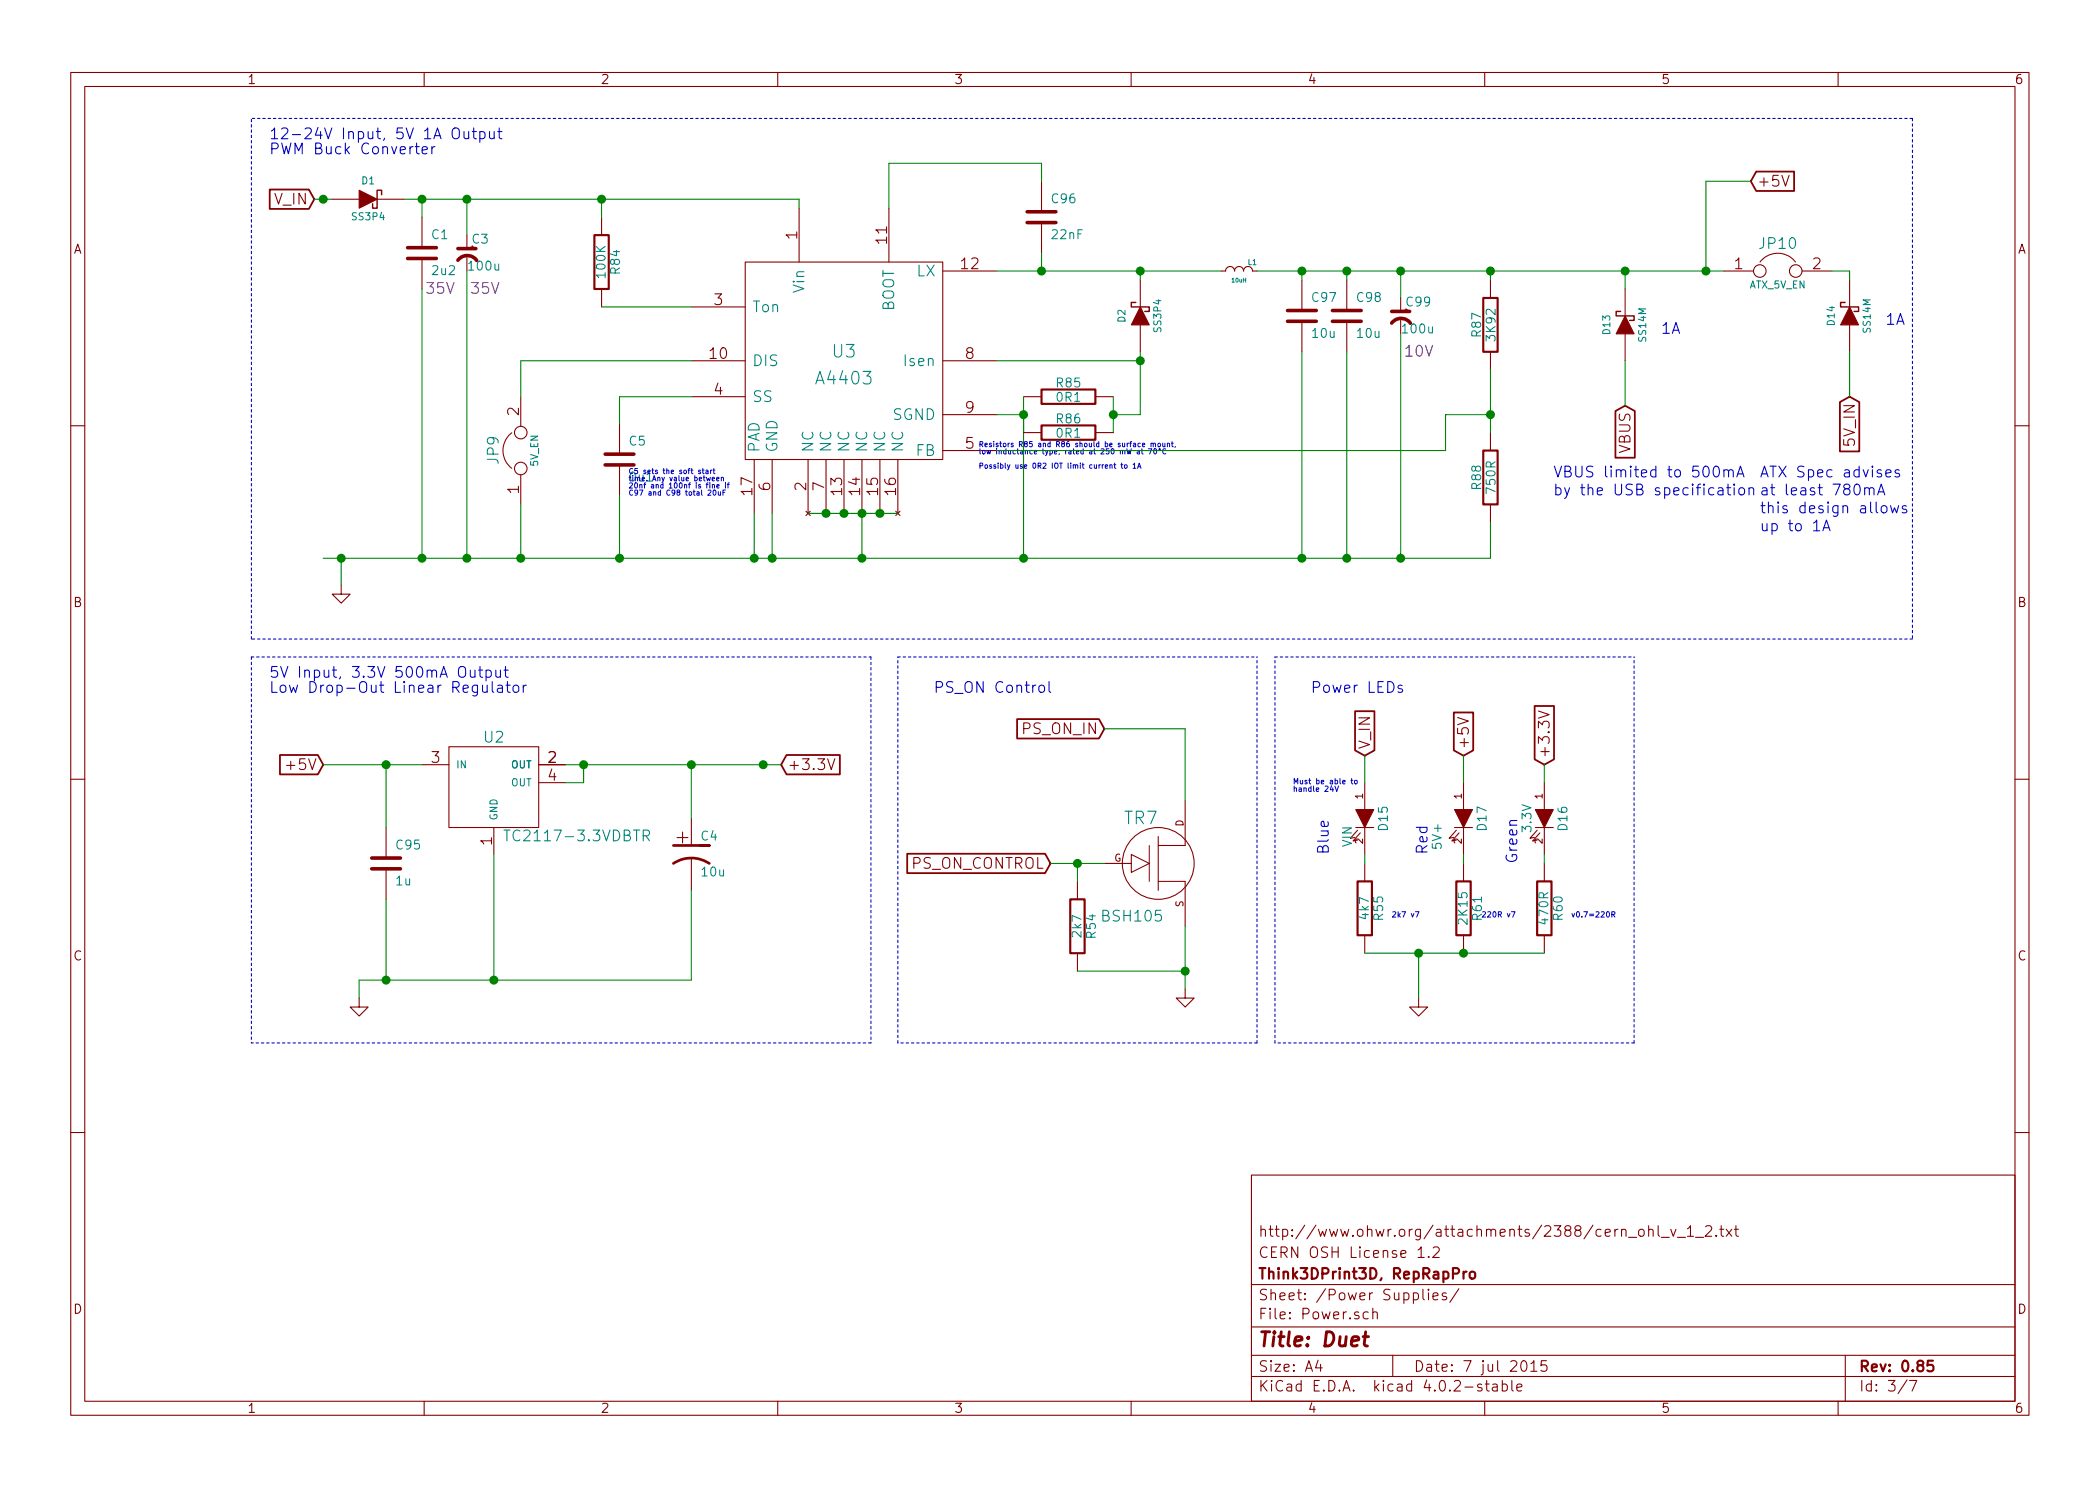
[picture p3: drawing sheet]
<svg xmlns="http://www.w3.org/2000/svg" width="297mm" height="210mm" viewBox="0 0 297 210" stroke-linecap="round" stroke-linejoin="round" font-family="sans-serif">
<g fill="none" stroke="#840000" stroke-width=".15">
<path d="M10 10.3h277v189.9h-277zM12 12.2h273v186.1h-273zM60 10.3v1.9M110 10.3v1.9M160 10.3v1.9M210 10.3v1.9M260 10.3v1.9M47 28.2h3.8M53.3 28.2h3.8M59.7 30.7v4.3M59.7 36.6v4.3M66 33.3v1.9"/>
<path d="M85.1 30.7v2.6M105.4 37.1h27.9v27.9h-27.9zM113 29.5v7.6M125.7 29.5v7.6M133.3 38.3h7.7M147.3 25.6v4.4M147.3 31.5v4.3M161.3 39.6v3.8M172.7 38.3h.7a.63 .63 0 0 1 .6-.6 .63 .63 0 0 1 .6 .6 .63 .63 0 0 1 .7-.6 .63 .63 0 0 1 .6 .6 .63 .63 0 0 1 .6-.6 .63 .63 0 0 1 .7 .6h.6M184.1 39.6v4.3M190.5 39.6v4.3M210.8 39.6v2.6"/>
<path d="M243.8 38.3h4.2M248.9 37.1a3.2 3.2 0 0 1 5.1 0M254.9 38.3h4.2M261.6 39.6v3.8M73.7 56.1v4.2M85.1 40.9v2.5M87.6 59.9v4.4M97.8 56.1h7.6M97.8 43.4h7.6M97.8 51h7.6M133.3 51h7.7M133.3 58.7h7.7"/>
<path d="M144.8 56.1h2.5M154.9 56.1h2.6M161.3 46v3.8M184.1 45.5v4.3M190.5 45.5v4.3M198.1 42.2v1.9M210.8 49.8v2.5M229.9 40.9v3.8M229.9 47.2v3.8M261.6 46v3.8M10 60.2h2M72.4 61.2a3.2 3.2 0 0 0 0 5.1"/>
<path d="M73.7 67.2v4.2M87.6 65.8v4.3M106.7 65v7.6M109.2 65v7.6M114 72.3l.6 .6M114.3 65v7.6M114.6 72.3l-.6 .6M116.5 72.3l.6 .6M116.8 65v7.6M117.1 72.3l-.6 .6M119.1 72.3l.6 .6M119.4 65v7.6"/>
<path d="M119.7 72.3l-.6 .6M121.6 72.3l.6 .6M121.9 65v7.6M122.2 72.3l-.6 .6M124.2 72.3l.6 .6M124.5 65v7.6M124.8 72.3l-.6 .6M126.7 72.3l.6 .6M127 65v7.6M127.3 72.3l-.6 .6M133.3 63.7h7.7M144.8 61.2h2.5"/>
<path d="M154.9 61.2h2.6M210.8 61.2v2.5M210.8 71.4v2.5M285 60.2h2M48.3 82.8v1.3h1.2l-1.2 1.2-1.3-1.2h1.3M10 110.3h2M54.6 117.1v4.3M59.7 108.2h3.8M63.5 105.7h12.7v11.4h-12.7zM69.8 117.1v3.8M76.2 108.2h3.8M76.2 110.7h3.8"/>
<path d="M97.8 115.8v3.8M117.1 107.4l.5 1.5 .5-1.5M163.8 118.4v7.6M167.6 113.3v6.3h-3.8M191.8 117.1h2.5M192 117.5l-1 1.1 .6-.1M192.4 117.9l-1 1.1 .6-.1M193 110.7v3.8M193 117.1v3.8M205.7 117.1h2.6M206 117.5l-1 1.1 .6-.1M206.4 117.9l-1 1.1 .6-.1"/>
<path d="M207 110.7v3.8M207 117.1v3.8M217.2 117.1h2.5M217.4 117.5l-1 1.1 .6-.1M217.6 100.6l1.5 .5-1.5 .5M217.8 117.9l-1 1.1 .6-.1M218.4 110.7v3.8M218.4 117.1v3.8M285 110.3h2M54.6 122.9v4.3M97.8 121.4v4.6M152.4 124.7v2.5"/>
<path d="M152.4 134.9v2.5M156.2 122.2h3.8M160 120.9l2.6 1.3-2.6 1.2zM163.8 124.7h3.8v6.4M167.6 139.9v1.3h1.3l-1.3 1.3-1.2-1.3h1.2M193 122.2v2.5M193 132.3v2.6M207 122.2v2.5M207 132.3v2.6M218.4 122.2v2.5M218.4 132.3v2.6M50.8 141.2v1.3h1.3l-1.3 1.3-1.3-1.3h1.3"/>
<path d="M200.7 141.2v1.3h1.2l-1.2 1.3-1.3-1.3h1.3M10 160.2h2M177 166.3h108v32h-108zM200.6 176.9l.4-.5v1.5M200.6 177.9h.8M202.1 177.8h.1l-.1 .1-.1-.1h.1v.1M202.7 176.6l.2-.2 .5 .1a.37 .37 0 0 1 .1 .6l-.9 .8h1M231.9 174.1a.41 .41 0 0 1 .7 .1v.4a.41 .41 0 0 1-.4 .3 .41 .41 0 0 1-.4-.3zM233.2 174.1a.38 .38 0 0 1 .6 0v.8M233.2 173.4v1.5M234.5 173.4v1.3l.2 .2M235 175.1h1.1"/>
<path d="M236.3 173.9l.4 1 .4-1M237.3 175.1h1.1M238.7 173.9l.4-.5v1.5M238.7 174.9h.8M239.8 175.1h1.2M241.2 173.6l.3-.2 .5 .1a.37 .37 0 0 1 0 .6l-.8 .8h.9M242.7 174.8h.1l-.1 .1v-.1v.1M243.3 173.9h.5M243.5 173.4v1.3l.2 .2h.1M244.2 173.9l.8 1M245 173.9l-.8 1M245.3 173.9h.6"/>
<path d="M245.5 173.4v1.3l.2 .2h.2M285 160.2h2M60 198.3v1.9M110 198.3v1.9M160 198.3v1.9M177 194.8h108M177 191.8h108M177 187.8h108M177 181.8h108M186.4 192.5l-.3 1h.9M186.8 193v1M193.5 185.7l-.4-.1-.3 .3 .1 .6 .2 .1 .4-.1"/>
<path d="M194.2 185.7a.38 .38 0 0 1 .6 .1v.8M194.2 185.1v1.5M197 191.8v3M201.3 182.4v1.3l.2 .2M202.1 182.4l-.1 .1 .1 .1v-.1v-.1v.2M202.1 182.9v1M202.7 183.4l.7-.1v-.3l-.5-.1-.2 .2 .1 .7 .1 .1 .5-.1M204.6 183a.37 .37 0 0 0-.6 .1v.1a.54 .54 0 0 0 .6 .3v.1v.2l-.2 .1-.4-.1M206.3 182.3l-1.2 2M209.6 195.9a.37 .37 0 0 0-.6 .1v.1a.54 .54 0 0 0 .6 .3l.1 .1-.1 .2-.2 .1-.4-.1M210 198.3v1.9M210.1 195.8h.5"/>
<path d="M210.3 195.3v1.3l.2 .2h.1M211.2 195.9l.1-.1 .4 .1 .1 .9M211.8 196.2l-.5 .1-.2 .2 .1 .2 .1 .1 .5-.1M212.5 195.9a.48 .48 0 0 1 .6 .1l.1 .1-.1 .6a.48 .48 0 0 1-.6 0M212.5 195.3v1.5M213.8 195.3v1.3l.2 .2M214.6 196.3l.7-.1-.1-.3-.4-.1-.2 .2v.7l.2 .1 .4-.1M215.3 192.7a.35 .35 0 0 1 .3-.2 .35 .35 0 0 1 .3 .3 .77 .77 0 0 1-.4 1.2 .9 .9 0 0 1-.2-1.3zM216.5 193l.5-.5v1.5M216.5 194h.9M218.7 192.5h-.7v.7a.62 .62 0 0 1 .7 0l.1 .2-.1 .5-.2 .1h-.3l-.2-.1M260 198.3v1.9"/>
<path d="M261 191.8v6.5M269.7 195.2l-1.2 2M270.1 195.3h1l-.6 1.5"/>
<circle cx="248.9" cy="38.3" r=".89"/>
<circle cx="254" cy="38.3" r=".89"/>
<circle cx="73.7" cy="61.2" r=".89"/>
<circle cx="73.7" cy="66.3" r=".89"/>
<circle cx="163.8" cy="122.2" r="5.1"/>
</g>
<g fill="none" stroke="#840000" stroke-width=".3">
<path d="M84.1 33.3h2v7.6h-2zM147.3 55.1h7.6v2h-7.6zM209.8 42.2h2v7.6h-2zM147.3 60.2h7.6v2h-7.6zM209.8 63.7h2v7.7h-2zM151.4 127.2h2v7.7h-2zM192 124.7h2.1v7.6h-2.1zM206 124.7h2v7.6h-2zM217.4 124.7h2.1v7.6h-2.1zM207 179.9v1M207.4 179.9l-.2 .1-.2 .2M207.9 180.1a.41 .41 0 0 1 .8 .1v.4a.41 .41 0 0 1-.4 .3 .41 .41 0 0 1-.4-.3z"/>
<path d="M273.4 192.5h-.7l-.1 .7a.62 .62 0 0 1 .7 0l.2 .2-.1 .5-.2 .1h-.4l-.2-.1"/>
</g>
<path d="M192.8 189.1h.8M193.2 188.4l-.2 1.8v.1l.4 .1" fill="none" stroke="#840000" stroke-width=".41"/>
<g fill="none" stroke="#840000" stroke-width=".51">
<path d="M57.7 36.6h4M57.7 35h4M64.8 36.8a1.63 1.63 0 0 1 2.6 0M64.8 35.2h2.5M145.3 31.5h4.1M145.3 30h4.1M182.1 45.5h4.1M182.1 43.9h4.1M188.5 45.5h4M188.5 43.9h4M196.8 45.7a1.63 1.63 0 0 1 2.7 0M196.8 44.1h2.6"/>
<path d="M85.6 65.8h4.1M85.6 64.3h4.1M52.6 122.9h4M52.6 121.4h4"/>
</g>
<g fill="#840000" stroke="#840000" stroke-width=".15">
<path d="M217.2 114.5h2.5l-1.3 2.6z"/>
<path d="M205.7 114.5h2.6l-1.3 2.6z"/>
<path d="M191.8 114.5h2.5l-1.3 2.6z"/>
<path d="M161.3 43.4l1.3 2.6h-2.6z"/>
<path d="M261.6 43.4l1.3 2.6h-2.6z"/>
<path d="M50.8 26.9l2.5 1.3-2.5 1.3z"/>
<path d="M229.9 44.7l1.2 2.5h-2.5z"/>
</g>
<path d="M95.2 119.6h5.1h-1.2M95.2 122.2a4.6 4.6 0 0 1 5.1 0" fill="none" stroke="#840000" stroke-width=".38"/>
<path d="M54 27.6v-.7h-.7v2.6h-.6v-.7M160.7 42.8h-.7v.6h2.6v.7h-.7M229.2 44.1h-.6v.6h2.5v.6h-.6M261 42.8h-.7v.6h2.6v.7h-.6" fill="none" stroke="#840000" stroke-width=".2"/>
<path d="M162.6 119.6v5.1" fill="none" stroke="#840000" stroke-width=".14"/>
<path d="M38.2 26.8h5.5l.7 1.4-.7 1.4h-5.5zM248.4 24.3h5.4v2.7h-5.4l-.8-1.4zM228.5 58.2l1.4-.8 1.3 .8v6.6h-2.7zM260.2 56.9l1.4-.8 1.4 .8v7h-2.8zM217.1 99.9h2.7v7.5l-1.4 .8-1.3-.8zM39.6 106.8h5.4l.7 1.4-.7 1.4h-5.4zM111.3 106.8h7.5v2.8h-7.5l-.8-1.4zM143.9 101.7h11.5l.8 1.4-.8 1.4h-11.5zM191.7 100.6h2.7v5.6l-1.4 .7-1.3-.7zM205.6 100.8h2.8v5.4l-1.4 .7-1.4-.7zM128.3 120.8h19.5l.8 1.4-.8 1.3h-19.5z" fill="none" stroke="#840000" stroke-width=".25"/>
<g fill="none" stroke="#0000c2" stroke-width=".15">
<path d="M64.2 18.2a.5 .5 0 0 1 .5-.1 .5 .5 0 0 1 .3 .5l-.1 .8a.53 .53 0 0 1-.6 .2 .53 .53 0 0 1-.3-.5v-.5zM65.6 18.6v.8a.38 .38 0 0 0 .7 .1M66.3 18.6v1M66.8 18.6h.6M67 18.1v1.3l.1 .2h.3M67.9 18.7a.48 .48 0 0 1 .6 .1l.1 .5a.48 .48 0 0 1-.7 .3M67.9 18.6v1.5M69.2 18.6v.8a.38 .38 0 0 0 .7 .1M69.9 18.6v1M70.4 18.6h.6M70.6 18.1v1.3l.1 .2h.3M58.9 20.2v1.4l.1 .1 .3 .1"/>
<path d="M59.7 21.3l.8-.2-.1-.3-.5-.1-.2 .3 .1 .7 .1 .1 .5-.1M61.1 20.7v1.1M61.5 20.7l-.3 .1-.1 .3M242.5 66.1a.36 .36 0 0 1 .4-.1 .36 .36 0 0 1 .2 .3 .77 .77 0 0 1-.4 1.2 .89 .89 0 0 1-.2-1.4zM243.1 69.1l.1-.1 .4 .1 .1 .9M243.7 69.4h-.5a.3 .3 0 0 0-.2 .3 .3 .3 0 0 0 .2 .3l.5-.1M243.8 66.6a.38 .38 0 0 1 .7 .1v.8M243.8 66.5v1M244.2 69h.6M244.4 68.5v1.3l.1 .1 .3 .1M244.5 66.7a.35 .35 0 0 1 .3-.2 .35 .35 0 0 1 .4 .2v.8M245.3 68.5l-.1 .1 .1 .1 .1-.1-.1-.1v.2"/>
<path d="M245.3 69v1M245.7 67.5l.5-1.5 .5 1.5M245.8 67.1h.7M246.1 69.1a.42 .42 0 0 1 .7 .2v.4a.43 .43 0 0 1-.4 .3 .43 .43 0 0 1-.5-.3v-.4zM247.4 69.2a.38 .38 0 0 1 .7 0v.8M247.4 69v1M257.8 75.1l.5-1.5 .6 1.5M258 74.7h.7M263.8 69.2a.38 .38 0 0 1 .6 0v.8M264.4 69.2a.35 .35 0 0 1 .3-.2 .35 .35 0 0 1 .4 .2v.8M265.6 70l.5-1.5 .5 1.5M265.7 69.6h.7"/>
<path d="M266.2 71.7a.42 .42 0 0 1 .4-.2 .42 .42 0 0 1 .3 .4v.4a.43 .43 0 0 1-.4 .3 .43 .43 0 0 1-.4-.3zM266.8 67l.7-.2-.1-.3h-.4l-.2 .2v.7l.2 .1 .4-.1M267.4 71.5l.3 1.1 .3-.7 .3 .7 .3-1.1M268.6 66.5h-.3l-.3 .2 .1 .2 .5 .2 .1 .1-.1 .2-.1 .1-.5-.1M269.6 71.6l-.3-.1-.2 .3v.2l.5 .1 .1 .2-.1 .2-.1 .1-.4-.1M66.5 94.8v.8a.38 .38 0 0 0 .7 .1M67.2 94.8v1M67.7 94.8h.6M67.9 94.3v1.3l.1 .2h.3M68.2 96.9v.9a.38 .38 0 0 0 .7 0M68.8 94.9a.48 .48 0 0 1 .6 .1l.1 .5a.48 .48 0 0 1-.7 .3M68.8 94.8v1.5"/>
<path d="M68.9 96.9v1.1M69.6 96.4v1.4l.2 .2M70.1 94.8v.8a.38 .38 0 0 0 .7 .1M70.4 97l.2-.1 .4 .1 .1 1M70.8 94.8v1M71.1 97.3l-.5 .1a.3 .3 0 0 0-.3 .3 .3 .3 0 0 0 .3 .3l.5-.1M71.3 94.8h.6M71.5 94.3v1.3l.1 .2h.3M71.6 96.9h.6M71.8 96.4v1.4l.1 .1 .3 .1M72.6 97.1a.42 .42 0 0 1 .5-.2 .42 .42 0 0 1 .3 .4v.4a.43 .43 0 0 1-.4 .3 .43 .43 0 0 1-.4-.3zM74 96.9v1.1"/>
<path d="M74.4 96.9l-.2 .1-.2 .3M147 97.1a.42 .42 0 0 1 .4-.2 .42 .42 0 0 1 .4 .4v.4a.43 .43 0 0 1-.5 .3 .43 .43 0 0 1-.4-.3zM148.4 96.4v1.4l.2 .2M198.3 97l-.3-.1-.3 .3 .1 .2 .5 .1 .1 .2-.1 .2-.1 .1-.5-.1"/>
</g>
<path d="M71.3 117.4h.8M91 118.3h.6a.42 .42 0 0 0 .3-.4 .42 .42 0 0 0-.3-.5h-.6v1.6M91.4 118.3l.5 .7" fill="none" stroke="#008484" stroke-width=".15"/>
<g fill="none" stroke="#0000c2" stroke-width=".14">
<path d="M99.1 66.6l-.2-.1-.1 .1v.1l.3 .1v.2h-.3M99.3 66.5h.3M99.4 66.3v.6l.2 .1M99.8 66.6h.3l.1 .4M99.9 67.5l.2 .5 .1-.3 .2 .3 .1-.5M100.2 66.7l-.4 .1 .1 .2h.3M100.2 68.3l-.2 .1v.7M100.2 69.4l.2-.1 .2 .2-.5 .6h.5M100.4 68.3v.1M100.4 68.5v.6M100.5 66.5v.5M100.7 66.5l-.2 .2"/>
<path d="M100.7 67.8l.4-.1-.1-.2-.2 .1-.1 .3 .1 .1h.2M100.8 68.6h.2l.1 .5M100.8 68.5v.6M100.9 66.5h.2M100.9 69.4l.1-.1a.39 .39 0 0 1 .3 .4 .39 .39 0 0 1-.3 .4l-.1-.3zM101 66.3v.6l.1 .1M101.4 67.8l.3-.1-.1-.2-.2 .1v.3l.1 .1h.2M101.4 68.8l.3-.1v-.1l-.2-.1-.1 .2v.3h.3M101.6 69.6v.4h.3M101.9 69.6v.5M102 67.6h.3v.4M102 67.5v.5"/>
<path d="M102.3 69.7h.2M102.6 68.3v.1M102.6 69.3h-.3v.8M102.6 68.5v.6M102.9 68.5h.2M103.1 68.3l-.1 .1v.7M157 65.8h.3v.5M157 65.8v.5M157.6 65.8h.2M157.7 65.5v.6l.1 .2M158.5 65.8h.3M158.6 65.5v.6l.2 .2"/>
<path d="M159.1 65.8h.2l.1 .1v.2l-.1 .2-.2-.1zM159.4 63.5l.2 .7 .1-.5 .1 .5 .2-.7M160.3 65.7l.2-.2v.8M160.3 66.3h.4M160.9 63.8h.2l.1 .4M160.9 66.3l.2-.8 .3 .8M161 66h.3M161.2 63.9l-.4 .2 .1 .1h.3M161.3 62.8l-.2-.1-.1 .2v.3h.3M161.4 63.7h.3M161.5 63.5v.6l.2 .1M161.6 63l.3-.1-.1-.2-.2 .1v.3l.1 .1h.2"/>
<path d="M162.4 63.5h.5l-.3 .7M162.8 62.8h.3v.4M162.8 62.7v.5M163.1 62.8l.1-.1 .2 .1v.4M163.2 63.5h.1a.39 .39 0 0 1 .3 .4 .39 .39 0 0 1-.3 .3l-.1-.2zM163.8 62.8l.2-.1 .2 .2v.2l-.2 .1-.2-.1zM164.5 62.7v.5l.3-.1M164.8 62.7v.5M164.9 63.5a.32 .32 0 0 0-.4 .3 .32 .32 0 0 0 .4 .4M165.1 62.8h.3v.4M165.1 62.7v.5M165.7 62.7h.3"/>
<path d="M165.8 62.5v.6l.2 .1M166.2 63.2v.1M188.3 111.2l-.1 .5h.4M188.8 111.2l.3 .8 .2-.8M191.1 110.4h.3M191.2 110.2v.6l.2 .1M191.6 110.5h.3l.1 .3-.2 .1-.2-.1zM200.2 129h.5l-.3 .8M213.8 129h.5l-.3 .8M228 129.4h.3l.1-.3-.4-.1v.8M228.2 129.4l.2 .4"/>
<circle cx="164" cy="63.6" r=".1"/>
</g>
<g fill="#008400" stroke="#008400" stroke-width=".25">
<circle cx="54.6" cy="108.2" r=".51"/>
<circle cx="152.4" cy="122.2" r=".51"/>
<circle cx="229.9" cy="38.3" r=".51"/>
<circle cx="241.3" cy="38.3" r=".51"/>
<circle cx="97.8" cy="108.2" r=".51"/>
<circle cx="69.9" cy="138.7" r=".51"/>
<circle cx="82.6" cy="108.2" r=".51"/>
<circle cx="167.6" cy="137.4" r=".51"/>
<circle cx="54.6" cy="138.7" r=".51"/>
<circle cx="108" cy="108.2" r=".51"/>
<circle cx="45.7" cy="28.2" r=".51"/>
<circle cx="85.1" cy="28.2" r=".51"/>
<circle cx="66" cy="28.2" r=".51"/>
<circle cx="59.7" cy="28.2" r=".51"/>
<circle cx="48.3" cy="79" r=".51"/>
<circle cx="73.7" cy="79" r=".51"/>
<circle cx="66" cy="79" r=".51"/>
<circle cx="59.7" cy="79" r=".51"/>
<circle cx="87.6" cy="79" r=".51"/>
<circle cx="106.7" cy="79" r=".51"/>
<circle cx="109.2" cy="79" r=".51"/>
<circle cx="116.8" cy="72.6" r=".51"/>
<circle cx="119.4" cy="72.6" r=".51"/>
<circle cx="121.9" cy="79" r=".51"/>
<circle cx="121.9" cy="72.6" r=".51"/>
<circle cx="124.5" cy="72.6" r=".51"/>
<circle cx="210.8" cy="58.7" r=".51"/>
<circle cx="157.5" cy="58.7" r=".51"/>
<circle cx="161.3" cy="51" r=".51"/>
<circle cx="147.3" cy="38.3" r=".51"/>
<circle cx="161.3" cy="38.3" r=".51"/>
<circle cx="184.2" cy="38.3" r=".51"/>
<circle cx="190.5" cy="38.3" r=".51"/>
<circle cx="198.1" cy="38.3" r=".51"/>
<circle cx="210.8" cy="38.3" r=".51"/>
<circle cx="200.7" cy="134.9" r=".51"/>
<circle cx="207" cy="134.9" r=".51"/>
<circle cx="144.8" cy="79" r=".51"/>
<circle cx="184.2" cy="79" r=".51"/>
<circle cx="190.5" cy="79" r=".51"/>
<circle cx="198.1" cy="79" r=".51"/>
<circle cx="144.8" cy="58.7" r=".51"/>
</g>
<g fill="none" stroke="#008400" stroke-width=".15">
<path d="M44.4 28.2h2.6M57.1 28.2h55.9v1.3M59.7 28.2v2.5M66 28.2v5.1M66 38.3v40.7M85.1 28.2v2.5M141 38.3h31.7M147.3 25.6v-2.5h-21.6v6.4M147.3 35.8v2.5M161.3 38.3v1.3M177.8 38.3h66M184.1 38.3v1.3"/>
<path d="M190.5 38.3v1.3M198.1 38.3v3.9M210.8 38.3v1.3M229.9 38.3v2.6M247.6 25.6h-6.3v12.7M259.1 38.3h2.5v1.3M59.7 40.9v38.1M85.1 43.4h12.7M97.8 51h-24.1v5.1M97.8 56.1h-10.2v3.8M141 51h20.3M141 58.7h3.8"/>
<path d="M144.8 56.1v22.9M157.5 56.1v5.1M161.3 49.8v8.9h-3.8M184.1 49.8v29.2M190.5 49.8v29.2M198.1 47.2v31.8M210.8 52.3v8.9M210.8 58.7h-6.3v5h-63.5M229.9 51v6.4M261.6 49.8v6.3M48.3 79v3.8M73.7 71.4v7.6"/>
<path d="M87.6 70.1v8.9M106.7 72.6v6.4M109.2 72.6v6.4M114.3 72.6h12.7M121.9 72.6v6.4M210.8 73.9v5.1h-165.1M45.7 108.2h14M54.6 108.2v8.9M80 108.2h30.5M82.5 108.2v2.5h-2.5M97.8 108.2v7.6M156.2 103.1h11.4v10.2"/>
<path d="M193 106.9v3.8M207 106.9v3.8M218.4 108.2v2.5M54.6 127.2v11.5M69.8 120.9v17.8M97.8 126v12.7h-47v2.5M148.6 122.2h7.6M152.4 122.2v2.5M152.4 137.4h15.2M167.6 131.1v8.8M193 120.9v1.3M193 134.9h25.4"/>
<path d="M200.7 134.9v6.3M207 120.9v1.3M218.4 120.9v1.3"/>
</g>
<g fill="none" stroke="#0000c2" stroke-width=".15" stroke-dasharray=".3 .4">
<path d="M270.5 16.8h-234.9M270.5 16.8v73.6M35.6 93h87.6M35.6 90.4v-73.6M35.6 93v54.6M123.2 93v54.6M127 93h50.8M180.3 93h50.8M270.5 90.4h-234.9M123.2 147.6h-87.6M127 147.6v-54.6M177.8 147.6h-50.8"/>
<path d="M177.8 147.6v-54.6M180.3 147.6v-54.6M231.1 147.6h-50.8M231.1 147.6v-54.6"/>
</g>
<g font-size="2.8" fill="#840000">
<text x="95.7" y="119.4">+</text>
<text x="178" y="190.5">Title: Duet</text>
</g>
<g font-size="2.5" fill="#008484">
<text x="117.8" y="50.6">U3</text>
<text x="115.7" y="54.4">A4403</text>
<text x="159" y="116.6">TR7</text>
</g>
<g font-size="2.1" fill="#0000c2">
<text x="38.1" y="19.7">12-24V Input, 5V 1A Output</text>
<text x="38.1" y="21.8">PWM Buck Converter</text>
<text x="234.9" y="47.2">1A</text>
<text x="266.7" y="46">1A</text>
<text x="219.7" y="70.1">by the USB specification</text>
<text x="219.7" y="67.6">VBUS limited to 500mA</text>
<text x="248.9" y="70.1">at least 780mA</text>
<text x="248.9" y="67.6">ATX Spec advises</text>
<text x="248.9" y="75.2">up to 1A</text>
<text x="248.9" y="72.6">this design allows</text>
<text x="38.1" y="95.9">5V Input, 3.3V 500mA Output</text>
<text x="38.1" y="98">Low Drop-Out Linear Regulator</text>
<text x="132.1" y="98">PS_ON Control</text>
<text x="185.4" y="98">Power LEDs</text>
<text x="188" y="120.9" transform="rotate(-90 188 120.9)">Blue</text>
<text x="201.9" y="120.9" transform="rotate(-90 201.9 120.9)">Red</text>
<text x="214.6" y="122.2" transform="rotate(-90 214.6 122.2)">Green</text>
</g>
<g font-size="2.1" fill="#840000">
<text x="38.8" y="29">V_IN</text>
<text x="248.6" y="26.4">+5V</text>
<text x="112.8" y="33.9" transform="rotate(-90 112.8 33.9)">1</text>
<text x="125.5" y="34.4" transform="rotate(-90 125.5 34.4)">11</text>
<text x="136" y="38.1">12</text>
<text x="245.3" y="38.1">1</text>
<text x="256.4" y="38.1">2</text>
<text x="101" y="43.2">3</text>
<text x="100.4" y="50.8">10</text>
<text x="136.6" y="50.8">8</text>
<text x="73.4" y="58.8" transform="rotate(-90 73.4 58.8)">2</text>
<text x="101" y="55.9">4</text>
<text x="136.6" y="58.4">9</text>
<text x="136.6" y="63.5">5</text>
<text x="230.6" y="64.2" transform="rotate(-90 230.6 64.2)">VBUS</text>
<text x="262.4" y="62.9" transform="rotate(-90 262.4 62.9)">5V_IN</text>
<text x="73.4" y="69.8" transform="rotate(-90 73.4 69.8)">1</text>
<text x="106.4" y="70" transform="rotate(-90 106.4 70)">17</text>
<text x="109" y="69.4" transform="rotate(-90 109 69.4)">6</text>
<text x="114" y="69.4" transform="rotate(-90 114 69.4)">2</text>
<text x="116.6" y="69.4" transform="rotate(-90 116.6 69.4)">7</text>
<text x="119.1" y="70" transform="rotate(-90 119.1 70)">13</text>
<text x="121.7" y="70" transform="rotate(-90 121.7 70)">14</text>
<text x="124.2" y="70" transform="rotate(-90 124.2 70)">15</text>
<text x="126.7" y="70" transform="rotate(-90 126.7 70)">16</text>
<text x="61" y="107.9">3</text>
<text x="77.5" y="107.9">2</text>
<text x="144.8" y="103.9">PS_ON_IN</text>
<text x="193.8" y="106" transform="rotate(-90 193.8 106)">V_IN</text>
<text x="207.8" y="106" transform="rotate(-90 207.8 106)">+5V</text>
<text x="219.2" y="107.3" transform="rotate(-90 219.2 107.3)">+3.3V</text>
<text x="41" y="109">+5V</text>
<text x="77.5" y="110.5">4</text>
<text x="111.4" y="109">+3.3V</text>
<text x="69.6" y="119.6" transform="rotate(-90 69.6 119.6)">1</text>
<text x="128.8" y="122.9">PS_ON_CONTROL</text>
<text x="178" y="178">CERN OSH License 1.2</text>
<text x="178" y="175">http://www.ohwr.org/attachments/2388/cern_ohl_v_1_2.txt</text>
<text x="178" y="184">Sheet: /Power Supplies/</text>
<text x="178" y="181">Think3DPrint3D, RepRapPro</text>
<text x="178" y="186.7">File: Power.sch</text>
<text x="178" y="196.9">KiCad E.D.A. kicad 4.0.2-stable</text>
<text x="178" y="194.1">Size: A4</text>
<text x="200" y="194.1">Date: 7 jul 2015</text>
<text x="263" y="194.1">Rev: 0.85</text>
<text x="263" y="196.9">Id: 3/7</text>
</g>
<g font-size="2.1" fill="#008484">
<text x="249" y="35.2">JP10</text>
<text x="113.8" y="41.4" transform="rotate(-90 113.8 41.4)">Vin</text>
<text x="129.6" y="39.1">LX</text>
<text x="106.4" y="44.2">Ton</text>
<text x="126.5" y="44.2" transform="rotate(-90 126.5 44.2)">BOOT</text>
<text x="106.4" y="51.8">DIS</text>
<text x="128.1" y="51.8">Isen</text>
<text x="106.4" y="56.9">SS</text>
<text x="126.2" y="59.4">SGND</text>
<text x="70.5" y="65.6" transform="rotate(-90 70.5 65.6)">JP9</text>
<text x="107.4" y="64" transform="rotate(-90 107.4 64)">PAD</text>
<text x="110" y="64" transform="rotate(-90 110 64)">GND</text>
<text x="115.1" y="64" transform="rotate(-90 115.1 64)">NC</text>
<text x="117.6" y="64" transform="rotate(-90 117.6 64)">NC</text>
<text x="120.1" y="64" transform="rotate(-90 120.1 64)">NC</text>
<text x="122.7" y="64" transform="rotate(-90 122.7 64)">NC</text>
<text x="125.2" y="64" transform="rotate(-90 125.2 64)">NC</text>
<text x="127.8" y="64" transform="rotate(-90 127.8 64)">NC</text>
<text x="129.5" y="64.5">FB</text>
<text x="68.5" y="105.1">U2</text>
<text x="72.4" y="119">TC2117-3.3VDBTR</text>
<text x="156.1" y="130.4">BSH105</text>
</g>
<g font-size="2.1" fill="#840084">
<text x="60.4" y="41.6">35V</text>
<text x="66.7" y="41.6">35V</text>
<text x="198.8" y="50.5">10V</text>
</g>
<g font-size="1.8" fill="#840000">
<text x="35" y="11.9">1</text>
<text x="85" y="11.9">2</text>
<text x="135" y="11.9">3</text>
<text x="185" y="11.9">4</text>
<text x="235" y="11.9">5</text>
<text x="285" y="11.9">6</text>
<text x="10.4" y="35.9">A</text>
<text x="285.4" y="35.9">A</text>
<text x="10.4" y="85.9">B</text>
<text x="285.4" y="85.9">B</text>
<text x="10.4" y="135.9">C</text>
<text x="285.4" y="135.9">C</text>
<text x="10.4" y="185.9">D</text>
<text x="285.4" y="185.9">D</text>
<text x="35" y="199.9">1</text>
<text x="85" y="199.9">2</text>
<text x="135" y="199.9">3</text>
<text x="185" y="199.9">4</text>
<text x="235" y="199.9">5</text>
<text x="285" y="199.9">6</text>
</g>
<g font-size="1.8" fill="#008484">
<text x="148.8" y="28.7">C96</text>
<text x="61.1" y="33.8">C1</text>
<text x="66.8" y="34.5">C3</text>
<text x="148.9" y="33.8">22nF</text>
<text x="61.2" y="38.9">2u2</text>
<text x="66.4" y="38.3">100u</text>
<text x="85.6" y="39.2" transform="rotate(-90 85.6 39.2)">100K</text>
<text x="87.7" y="38.7" transform="rotate(-90 87.7 38.7)">R84</text>
<text x="185.6" y="42.7">C97</text>
<text x="185.7" y="47.8">10u</text>
<text x="192" y="42.7">C98</text>
<text x="192" y="47.8">10u</text>
<text x="198.5" y="47.2">100u</text>
<text x="199" y="43.4">C99</text>
<text x="209.5" y="47.6" transform="rotate(-90 209.5 47.6)">R87</text>
<text x="211.5" y="48.1" transform="rotate(-90 211.5 48.1)">3K92</text>
<text x="149.5" y="54.8">R85</text>
<text x="149.5" y="56.8">0R1</text>
<text x="149.5" y="59.9">R86</text>
<text x="89" y="63">C5</text>
<text x="149.5" y="61.9">0R1</text>
<text x="209.5" y="69.2" transform="rotate(-90 209.5 69.2)">R88</text>
<text x="211.5" y="69.7" transform="rotate(-90 211.5 69.7)">750R</text>
<text x="99.2" y="118.9">C4</text>
<text x="191.2" y="119.8" transform="rotate(-90 191.2 119.8)">VIN</text>
<text x="196.3" y="117.4" transform="rotate(-90 196.3 117.4)">D15</text>
<text x="203.9" y="120" transform="rotate(-90 203.9 120)">5V+</text>
<text x="210.3" y="117.4" transform="rotate(-90 210.3 117.4)">D17</text>
<text x="216.6" y="117.6" transform="rotate(-90 216.6 117.6)">3.3V</text>
<text x="221.7" y="117.4" transform="rotate(-90 221.7 117.4)">D16</text>
<text x="56" y="125.3">1u</text>
<text x="56.1" y="120.2">C95</text>
<text x="99.3" y="124">10u</text>
<text x="193.6" y="130" transform="rotate(-90 193.6 130)">4k7</text>
<text x="195.6" y="130.1" transform="rotate(-90 195.6 130.1)">R55</text>
<text x="207.6" y="130.6" transform="rotate(-90 207.6 130.6)">2K15</text>
<text x="209.6" y="130.1" transform="rotate(-90 209.6 130.1)">R61</text>
<text x="219" y="130.6" transform="rotate(-90 219 130.6)">470R</text>
<text x="221" y="130.1" transform="rotate(-90 221 130.1)">R60</text>
<text x="153" y="132.5" transform="rotate(-90 153 132.5)">2k7</text>
<text x="155" y="132.7" transform="rotate(-90 155 132.7)">R54</text>
</g>
<text font-size="1.8" fill="#0000c2" x="89.2" y="68.1">0u1</text>
<g font-size="1.4" fill="#008484">
<text x="51.2" y="26.1">D1</text>
<text x="49.9" y="31.2">SS3P4</text>
<text x="247.4" y="40.8">ATX_5V_EN</text>
<text x="159.2" y="45.6" transform="rotate(-90 159.2 45.6)">D2</text>
<text x="164.3" y="46.9" transform="rotate(-90 164.3 46.9)">SS3P4</text>
<text x="227.8" y="47.3" transform="rotate(-90 227.8 47.3)">D13</text>
<text x="259.5" y="46" transform="rotate(-90 259.5 46)">D14</text>
<text x="264.6" y="47" transform="rotate(-90 264.6 47)">SS14M</text>
<text x="232.8" y="48.3" transform="rotate(-90 232.8 48.3)">SS14M</text>
<text x="76.1" y="66" transform="rotate(-90 76.1 66)">5V_EN</text>
<text x="64.5" y="108.7">IN</text>
<text x="72.2" y="108.7">OUT</text>
<text x="72.2" y="111.2">OUT</text>
<text x="70.4" y="116.1" transform="rotate(-90 70.4 116.1)">GND</text>
</g>
<g font-size="1.4" fill="#840000">
<text x="192.8" y="113" transform="rotate(-90 192.8 113)">1</text>
<text x="206.8" y="113" transform="rotate(-90 206.8 113)">1</text>
<text x="218.2" y="113" transform="rotate(-90 218.2 113)">1</text>
<text x="167.4" y="117" transform="rotate(-90 167.4 117)">D</text>
<text x="192.8" y="119.4" transform="rotate(-90 192.8 119.4)">2</text>
<text x="206.8" y="119.4" transform="rotate(-90 206.8 119.4)">2</text>
<text x="218.2" y="119.4" transform="rotate(-90 218.2 119.4)">2</text>
<text x="157.6" y="121.9">G</text>
<text x="167.4" y="128.3" transform="rotate(-90 167.4 128.3)">S</text>
</g>
<text font-size="1.1" fill="#008484" x="176.5" y="37.5">L1</text>
<g font-size="1.1" fill="#0000c2">
<text x="182.9" y="110.9">Must be able to</text>
<text x="182.9" y="112">handle 24V</text>
<text x="196.8" y="129.8">2k7 v7</text>
<text x="209.5" y="129.8">220R v7</text>
<text x="222.2" y="129.8">v0.7=220R</text>
</g>
<g font-size="1" fill="#0000c2">
<text x="138.4" y="63.2">Resistors R85 and R86 should be surface mount,</text>
<text x="138.4" y="64.3">low inductance type, rated at 250 mW at 70°C</text>
<text x="88.9" y="67.1">C5 sets the soft start</text>
<text x="88.9" y="68.1">time. Any value between</text>
<text x="88.9" y="69.1">20nf and 100nf is fine if</text>
<text x="88.9" y="70.1">C97 and C98 total 20uF</text>
<text x="138.4" y="66.3">Possibly use 0R2 IOT limit current to 1A</text>
</g>
<text font-size=".8" fill="#008484" x="174.3" y="39.9">10uH</text>
<g font-size=".7" fill="#840000">
<text x="66.6" y="35.2">+</text>
<text x="198.7" y="44.1">+</text>
</g>
</svg>
